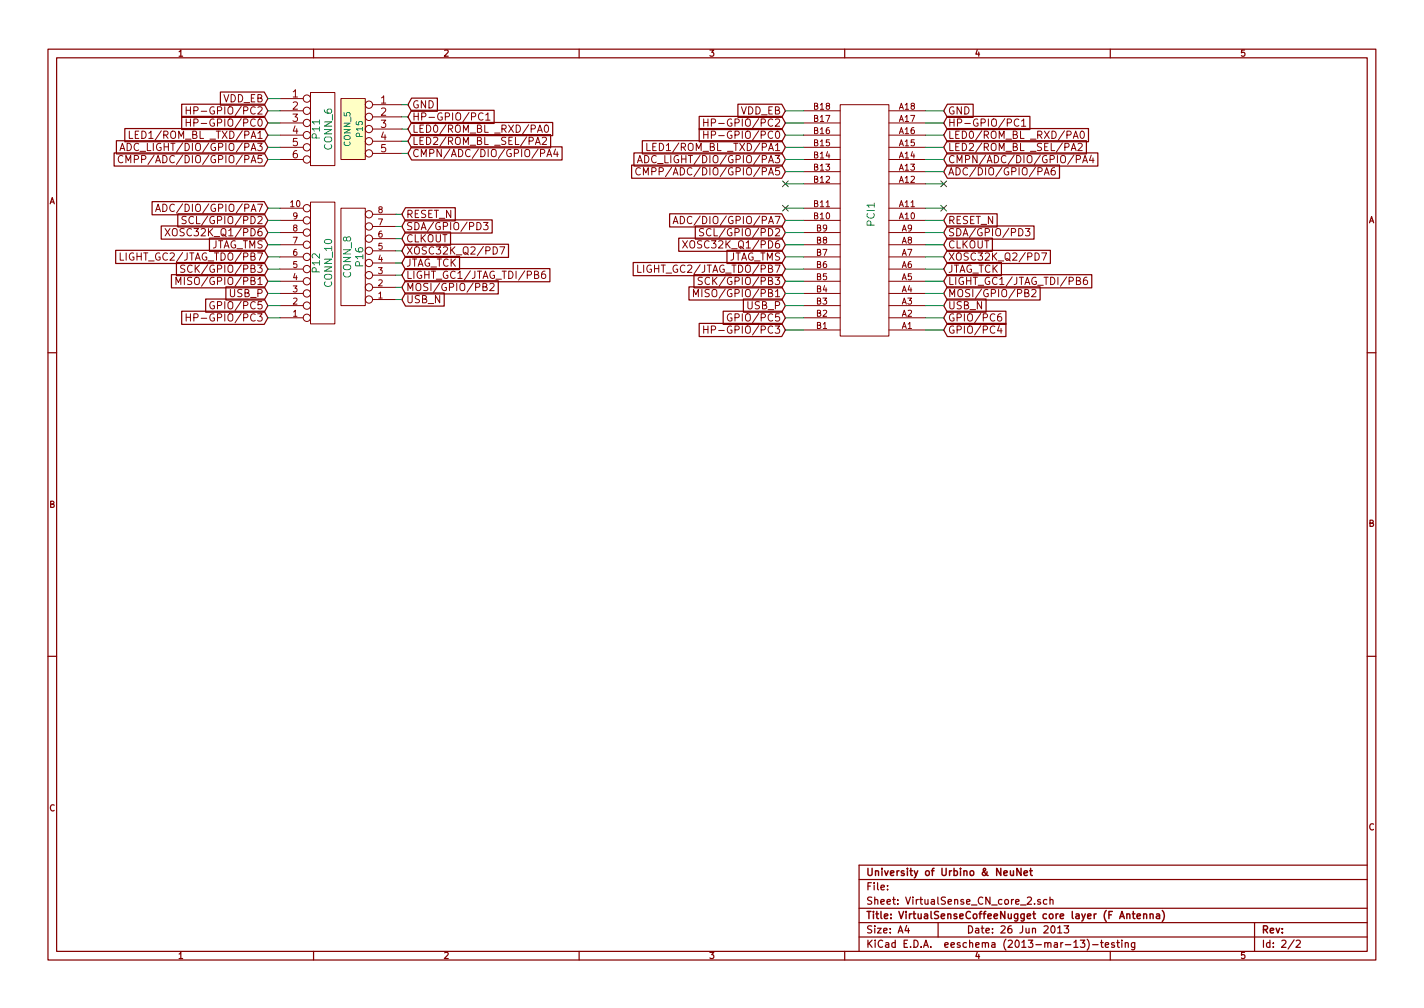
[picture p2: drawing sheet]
<svg xmlns="http://www.w3.org/2000/svg" width="297mm" height="210mm" viewBox="0 0 297 210" stroke-linecap="round" stroke-linejoin="round" font-family="sans-serif">
<g fill="none" stroke="#840000" stroke-width=".25">
<path d="M10 10.3h277v189.9h-277zM11.8 12.1h273.4v186.3h-273.4zM46 19.2h9.1l.8 1.4-.8 1.3h-9.1zM65.4 10.3v1.8M120.8 10.3v1.8M176.2 10.3v1.8M231.6 10.3v1.8M23.8 31.9h31.3l.8 1.4-.8 1.3h-31.3zM24.3 29.4h30.8l.8 1.3-.8 1.4h-30.8zM26 26.8h29.1l.8 1.4-.8 1.4h-29.1zM37.9 21.7h17.2l.8 1.4-.8 1.4h-17.2zM37.9 24.3h17.2l.8 1.3-.8 1.4h-17.2z"/>
<path d="M85.9 20.5h5.3v2.7h-5.3l-.8-1.4zM85.9 23h17.2v2.7h-17.2l-.8-1.3zM85.9 25.5h29.4v2.8h-29.4l-.8-1.4zM85.9 28.1h29v2.7h-29l-.8-1.3zM85.9 30.6h31.3v2.8h-31.3l-.8-1.4zM131.7 34.4h31.4l.7 1.4-.7 1.4h-31.4zM132.2 31.9h30.9l.7 1.4-.7 1.3h-30.9zM134 29.4h29.1l.7 1.3-.7 1.4h-29.1zM145.8 24.3h17.3l.7 1.3-.7 1.4h-17.3zM145.8 26.8h17.3l.7 1.4-.7 1.4h-17.3zM153.9 21.7h9.2l.7 1.4-.7 1.4h-9.2zM197.6 21.7h5.4v2.8h-5.4l-.8-1.4z"/>
<path d="M197.6 24.3h17.2v2.7h-17.2l-.8-1.4zM197.6 26.8h29.5v2.8h-29.5l-.8-1.4zM197.6 29.4h29v2.7h-29l-.8-1.4zM197.6 31.9h31.4v2.7h-31.4l-.8-1.3zM197.6 34.4h23.4v2.8h-23.4l-.8-1.4zM24.1 52.2h31l.8 1.4-.8 1.4h-31zM31.7 42.1h23.4l.8 1.3-.8 1.4h-23.4zM33.6 47.1h21.5l.8 1.4-.8 1.4h-21.5zM35.8 57.3h19.3l.8 1.4-.8 1.3h-19.3zM36.8 54.8h18.3l.8 1.3-.8 1.4h-18.3zM37.1 44.6h18l.8 1.4-.8 1.3h-18zM43.7 49.7h11.4l.8 1.3-.8 1.4h-11.4z"/>
<path d="M47.1 59.8h8l.8 1.4-.8 1.4h-8zM84.6 58.6h19.3v2.7h-19.3l-.8-1.4zM84.6 56h30.1v2.8h-30.1l-.8-1.4zM84.6 53.5h11.3v2.7h-11.3l-.8-1.3zM84.6 50.9h21.5v2.8h-21.5l-.8-1.4zM84.6 48.4h9.4v2.7h-9.4l-.8-1.3zM84.6 43.3h10.4v2.8h-10.4l-.8-1.4zM84.6 45.9h18.1v2.7h-18.1l-.8-1.4zM132.1 54.8h31l.7 1.3-.7 1.4h-31zM139.7 44.6h23.4l.7 1.4-.7 1.3h-23.4zM141.6 49.7h21.5l.7 1.3-.7 1.4h-21.5zM143.7 59.8h19.4l.7 1.4-.7 1.4h-19.4z"/>
<path d="M144.8 57.3h18.3l.7 1.4-.7 1.3h-18.3zM145 47.1h18.1l.7 1.4-.7 1.4h-18.1zM151.6 52.2h11.5l.7 1.4-.7 1.4h-11.5zM197.6 59.8h19.4v2.8h-19.4l-.8-1.4zM197.6 57.3h30.1v2.7h-30.1l-.8-1.3zM197.6 54.8h11.3v2.7h-11.3l-.8-1.4zM197.6 52.2h21.5v2.8h-21.5l-.8-1.4zM197.6 49.7h9.4v2.7h-9.4l-.8-1.4zM197.6 44.6h10.4v2.7h-10.4l-.8-1.3zM197.6 47.1h18.1v2.8h-18.1l-.8-1.4zM10 73.6h1.8M37.9 64.9h17.2l.8 1.4-.8 1.4h-17.2z"/>
<path d="M42.9 62.4h12.2l.8 1.3-.8 1.4h-12.2zM84.6 61.1h8.1v2.7h-8.1l-.8-1.3zM145.8 67.5h17.3l.7 1.3-.7 1.4h-17.3zM150.9 64.9h12.2l.7 1.4-.7 1.4h-12.2zM155.1 62.4h8l.7 1.3-.7 1.4h-8zM197.6 67.5h12.2v2.7h-12.2l-.8-1.4zM197.6 64.9h12.2v2.8h-12.2l-.8-1.4zM197.6 62.4h8.1v2.7h-8.1l-.8-1.4zM285.2 73.6h1.8M10 136.9h1.8M285.2 136.9h1.8M65.4 198.4v1.8"/>
<path d="M120.8 198.4v1.8M176.2 198.4v1.8M179.2 192.5h106M179.2 195.4h106M179.2 189.5h106M179.2 183.5h106M185.1 185.5v.1M185.1 184.7v.1M189.1 193l-.3 1.1h.9M189.5 193.6v1M195.7 192.5v2.9M215.8 188.5v.1"/>
<path d="M217 187.7l-.3-.1-.3 .2 .1 .3 .5 .1v.3h-.6M218.4 187.7l-.5-.1-.2 .3v.6l.2 .1 .5-.1M219 187.8l.2-.2 .4 .1 .1 .9M219 187.1v1.5M219.4 193.3l.2-.2a.8 .8 0 0 1 .5 .8 .8 .8 0 0 1-.5 .7l-.4-.5zM220.6 193.5l.5-.4v1.5M220.6 194.6h.9M222 193.1h.9l-.5 .6 .4 .1v.7l-.2 .1-.6-.1M225.3 196.1h1l-.5 .6 .4 .1v.7l-.2 .1-.7-.1M226.8 195.9a1.71 1.71 0 0 1 0 2.3M227.9 197h1.2M229.6 196.6h.5"/>
<path d="M229.8 196.1v1.3l.3 .2M230.6 197.1l.7-.1-.1-.3-.4-.1-.2 .2v.7h.6M231.6 198.4v1.8M232.4 196.7l-.3-.1-.2 .2v.2l.5 .2v.3h-.5M232.9 196.6h.6M233.1 196.1v1.3l.4 .2M234 196.1v.2M234 196.6v1M234.7 196.7l.2-.1 .4 .1 .1 .9M234.7 196.6v1M236.7 196.6v1.4l-.3 .1-.3-.1M236.7 196.7l-.4-.1-.3 .3 .1 .6 .2 .1 .4-.1"/>
<path d="M261.7 192.5v5.9M270 196l-1.3 2M270.4 196.3l.6-.2 .2 .4-.9 1.1h.9M285.2 180.5h-106v17.9"/>
</g>
<g fill="none" stroke="#840000" stroke-width=".3">
<path d="M210.8 181.6v.9l.4 .1 .2-.1M211.4 181.6v1M213 181.1v1.5l-.9-1.5v1.5M213.6 182.1l.7-.1v-.3l-.5-.1-.2 .2 .1 .7h.6M214.8 181.6h.5M215 181.1v1.3l.3 .2M236.2 190.6h.6M236.4 190.1v1.3l.4 .2M237.2 191.1l.7-.1-.1-.3-.4-.1-.2 .2 .1 .7h.5M238.6 190.7l.2-.1 .3 .1 .1 .9M238.6 190.6v1M239.9 190.7l.2-.1 .4 .1v.9"/>
<path d="M239.9 190.6v1M241.2 190.7h.6l.1 .9M241.9 191l-.5 .1-.2 .2 .2 .3 .5-.1M242.4 189.9a1.71 1.71 0 0 1 0 2.3"/>
</g>
<g fill="none" stroke="#840000" stroke-width=".21">
<path d="M64.8 19.3h5v15.2h-5zM25 31.4l.5-1.5 .5 1.5M25.1 31h.8M25.6 32.6a.72 .72 0 0 0-1 .5 .72 .72 0 0 0 .7 .9l.3-.2M26.3 34v-1.6l.5 1.1 .5-1.1v1.6M26.5 29.9a.77 .77 0 0 1 .9 .8 .77 .77 0 0 1-.9 .7zM27 27.4v1.5h.7M28 33.2h.8l.1-.3-.1-.3-.2-.2h-.6v1.6M28.2 28.1h.5M29 27.4h-.8v1.5h.8M38.8 25.5h.9M38.8 22.3v1.5"/>
<path d="M38.8 24.8v1.5M38.8 23h.9M39.7 22.3v1.5M39.7 24.8v1.5M40.4 23.1l.8-.1 .1-.2-.1-.4-.2-.1h-.6v1.5M40.4 25.6l.8-.1 .1-.2-.1-.3-.2-.2h-.6v1.5M58.4 33.3h4.8M58.4 30.7h4.8M58.4 28.2h4.8M58.4 25.6h4.8M58.4 23.1h4.8M58.4 20.6h4.8"/>
<path d="M71.1 20.6h5.1v12.7h-5.1zM77.7 21.8h6.1M77.7 24.4h6.1M77.7 26.9h6.1M77.7 29.5h6.1M77.7 32h6.1M100.8 23.7a.72 .72 0 0 0-1.1 .5 .72 .72 0 0 0 .8 .9l.3-.2M101.3 24l.5-.5v1.6M101.3 25.1h.9M111.7 30.1l.5-1.5 .5 1.5M111.8 29.7h.7M112.1 27.6l.5-1.5 .5 1.5"/>
<path d="M112.2 27.2h.8M112.8 32l.7-.1 .1-.2v-.4l-.3-.1h-.5v1.5M113.1 28.8l.6-.2 .3 .5-.9 1h.9M113.7 26.2l.2-.1a.81 .81 0 0 1 .5 .7 .81 .81 0 0 1-.5 .8l-.2-.1-.2-.5zM114.1 32.7l.5-1.5 .5 1.5M114.2 32.3h.7M115.9 31.1l-.4 1.1h1M116.2 31.7v1M133 34l.5-1.6 .5 1.6M133.1 33.5h.7M133.6 35.1a.72 .72 0 0 0-1 .5 .72 .72 0 0 0 .7 .9l.3-.2M134.2 36.5v-1.5l.5 1.1 .5-1.1v1.5"/>
<path d="M134.5 32.4a.77 .77 0 0 1 .9 .8 .77 .77 0 0 1-.9 .8zM134.9 29.9v1.5h.8M136 35.8l.7-.1 .2-.2-.1-.4-.2-.1h-.6v1.5M136.2 30.6h.5M136.9 29.9h-.7v1.5h.7M146.8 24.8v1.5M146.8 27.4v1.5M146.8 25.5h.9M146.8 28.1h.9M147.7 24.8v1.5M147.7 27.4v1.5M148.4 25.6l.7-.1 .2-.2-.1-.3-.2-.2h-.6v1.5"/>
<path d="M148.4 28.2l.7-.1 .2-.2-.1-.4-.2-.1h-.6v1.5M167.6 38.3h7.7M167.6 35.8h7.7M167.6 33.3h7.7M167.6 30.7h7.7M167.6 28.2h7.7M167.6 25.6h7.7M167.6 23.1h7.7M175.3 21.8h10.1v48.3h-10.1zM185.4 38.3h7.6M185.4 35.8h7.6M185.4 33.3h7.6"/>
<path d="M185.4 30.7h7.6M185.4 28.2h7.6M185.4 25.6h7.6M185.4 23.1h7.6M212.5 25a.72 .72 0 0 0-1 .5 .72 .72 0 0 0 .7 .8l.3-.1M213.1 25.2l.4-.4v1.5M213.1 26.3h.9M217.8 36.5l.5-1.5 .5 1.5M218 36.1h.7M220 35h-.4a.99 .99 0 0 0 0 1.5l.5-.2v-.5l-.3-.2h-.2l-.3 .2M223.4 31.4l.6-1.5 .5 1.5M223.6 31h.7"/>
<path d="M223.9 28.9l.5-1.5 .5 1.5M224 28.4h.7M224.5 33.2h.7l.2-.3-.1-.3-.2-.2h-.6v1.6M224.9 30l.6-.1 .3 .4-1 1.1h1M225.5 27.5l.2-.1a.81 .81 0 0 1 .5 .7 .81 .81 0 0 1-.5 .8l-.2-.2-.2-.4zM225.8 34l.5-1.6 .5 1.6M226 33.5h.7M227.6 32.4l-.3 1h.9M228 32.9v1.1M25.1 52.8v1.5h.7M32.5 44.1l.5-1.5 .5 1.5M32.6 43.7h.7"/>
<path d="M34 42.6a.77 .77 0 0 1 .9 .8 .77 .77 0 0 1-.9 .7zM34.4 47.7l1.1 1.5M35.5 47.7l-1.1 1.5M36.7 59.4v-1.6l.5 1.1 .5-1.1v1.6M38.6 55.4l-.6-.1-.3 .3 .1 .4 .7 .2v.5l-.2 .1-.6-.1M38.8 45.2l-.5-.1-.3 .2v.4l.7 .3 .1 .4-.3 .3-.6-.1M40.1 55.4a.72 .72 0 0 0-1 .5 .72 .72 0 0 0 .7 .9l.3-.1M40.4 45.3a.72 .72 0 0 0-1.1 .5 .72 .72 0 0 0 .8 .9l.3-.2M58.4 58.7h4.8M58.4 56.1h4.8M58.4 53.6h4.8M58.4 51h4.8"/>
<path d="M58.4 48.5h4.8M58.4 46h4.8M58.4 43.4h4.8M64.8 42.2h5v25.4h-5zM71.1 43.4h5.1v20.3h-5.1zM77.7 59.9h4.8M77.7 57.4h4.8M77.7 54.9h4.8M77.7 52.3h4.8M77.7 49.8h4.8M77.7 47.2h4.8M77.7 44.7h4.8"/>
<path d="M100.7 59.8h.7l.1-.3v-.2l-.8-.2v1.5h.6l.3-.3v-.2l-.4-.3M100.9 46.4h.9l-.5 .6 .4 .1 .1 .2-.1 .5-.2 .1-.6-.1M102.2 59.3l.6-.2 .3 .4-1 1.1h1M104.3 51.5h1l-.7 1.5M113.7 56.6h-.4a.99 .99 0 0 0 0 1.5l.5-.2v-.5l-.3-.3h-.2l-.3 .3M133 55.3v1.5h.8M140.4 46.7l.5-1.6 .5 1.6M140.5 46.2h.8M141.9 45.1a.77 .77 0 0 1 .9 .8 .77 .77 0 0 1-.9 .8zM142.4 50.2l1 1.5M143.4 50.2l-1 1.5M146.5 57.9l-.6-.1-.3 .3 .2 .4 .6 .3v.4l-.2 .2-.6-.1"/>
<path d="M146.8 47.7h-.6l-.2 .1v.5l.6 .2 .2 .4-.3 .3-.6-.1M148 58a.72 .72 0 0 0-1 .5 .72 .72 0 0 0 .7 .9l.3-.2M148.3 47.8a.72 .72 0 0 0-1 .5 .72 .72 0 0 0 .7 .9l.3-.2M167.6 58.7h7.7M167.6 56.1h7.7M167.6 53.6h7.7M167.6 51h7.7M167.6 48.5h7.7M167.6 46h7.7M167.6 43.4h7.7M185.4 58.7h7.6M185.4 56.1h7.6"/>
<path d="M185.4 53.6h7.6M185.4 51h7.6M185.4 48.5h7.6M185.4 46h7.6M185.4 43.4h7.6M213.9 47.7h.9l-.5 .6h.4l.1 .2v.5l-.3 .2-.6-.2M217.3 52.8h1l-.6 1.5M226.7 57.8l-.4 .1a.99 .99 0 0 0 0 1.5l.5-.2 .1-.5-.3-.3h-.3l-.3 .3M38.8 65.5v1.5M38.8 66.2h.9M39.7 65.5v1.5M40.4 66.3l.8-.1 .1-.2-.1-.4-.2-.1h-.6v1.5"/>
<path d="M44.7 63a.71 .71 0 0 0-.9 .7 .71 .71 0 0 0 .9 .7v-.6h-.3M58.4 66.3h4.8M58.4 63.7h4.8M58.4 61.2h4.8M77.7 62.5h4.8M144.7 61.9v-1.5l.5 1.1 .5-1.1v1.5M146.8 68v1.5M146.8 68.7h.9M147.7 68v1.5M148.4 68.8l.7-.1 .2-.2-.1-.4-.2-.1h-.6v1.5M152.6 65.5a.71 .71 0 0 0-.9 .7 .71 .71 0 0 0 .9 .7l.1-.6h-.3M167.6 68.8h7.7"/>
<path d="M167.6 66.3h7.7M167.6 63.7h7.7M167.6 61.2h7.7M185.4 68.8h7.6M185.4 66.3h7.6M185.4 63.7h7.6M185.4 61.2h7.6M208.5 67.9l-.4 1.1h.9M208.8 65.5h-.4a.99 .99 0 0 0 0 1.5l.5-.2 .1-.5-.3-.3h-.3l-.3 .3M208.8 68.5v1M213.8 61.1l.6-.1 .2-.2-.1-.3-.7-.1v1.5h.6l.3-.3v-.2l-.4-.3M215.2 60.5l.6-.1 .3 .4-.9 1.1h.9"/>
<circle cx="64" cy="20.6" r=".76"/>
<circle cx="64" cy="30.7" r=".76"/>
<circle cx="64" cy="23.1" r=".76"/>
<circle cx="64" cy="33.3" r=".76"/>
<circle cx="64" cy="25.6" r=".76"/>
<circle cx="64" cy="28.2" r=".76"/>
<circle cx="77" cy="21.8" r=".76"/>
<circle cx="77" cy="26.9" r=".76"/>
<circle cx="77" cy="29.5" r=".76"/>
<circle cx="77" cy="24.4" r=".76"/>
<circle cx="77" cy="32" r=".76"/>
<circle cx="64" cy="53.6" r=".76"/>
<circle cx="64" cy="43.4" r=".76"/>
<circle cx="64" cy="58.7" r=".76"/>
<circle cx="64" cy="56.1" r=".76"/>
<circle cx="64" cy="48.5" r=".76"/>
<circle cx="64" cy="46" r=".76"/>
<circle cx="64" cy="51" r=".76"/>
<circle cx="77" cy="44.7" r=".76"/>
<circle cx="77" cy="47.2" r=".76"/>
<circle cx="77" cy="54.9" r=".76"/>
<circle cx="77" cy="49.8" r=".76"/>
<circle cx="77" cy="57.4" r=".76"/>
<circle cx="77" cy="59.9" r=".76"/>
<circle cx="77" cy="52.3" r=".76"/>
<circle cx="64" cy="66.3" r=".76"/>
<circle cx="64" cy="63.7" r=".76"/>
<circle cx="64" cy="61.2" r=".76"/>
<circle cx="77" cy="62.5" r=".76"/>
</g>
<path d="M163.2 37.7l1.2 1.3M164.4 37.7l-1.2 1.3M196.2 37.7l1.3 1.3M197.5 37.7l-1.3 1.3M163.2 42.8l1.2 1.2M164.4 42.8l-1.2 1.2M196.2 42.8l1.3 1.2M197.5 42.8l-1.3 1.2" fill="none" stroke="#000084" stroke-width=".21"/>
<path d="M71.1 20.6h5.1v12.7h-5.1z" fill="#ffffc2" stroke="#ffffc2" stroke-width=".25"/>
<g fill="none" stroke="#008400" stroke-width=".21">
<path d="M55.9 33.3h2.5M55.9 30.7h2.5M55.9 28.2h2.5M55.9 25.6h2.5M55.9 23.1h2.5M55.9 20.6h2.5M83.8 21.8h1.3M83.8 24.4h1.3M83.8 26.9h1.3M83.8 29.5h1.3M83.8 32h1.3M163.8 38.3h3.8"/>
<path d="M163.8 35.8h3.8M163.8 33.3h3.8M163.8 30.7h3.8M163.8 28.2h3.8M163.8 25.6h3.8M163.8 23.1h3.8M193 38.3h3.8M193 35.8h3.8M193 33.3h3.8M193 30.7h3.8M193 28.2h3.8M193 25.6h3.8"/>
<path d="M193 23.1h3.8M55.9 58.7h2.5M55.9 56.1h2.5M55.9 53.6h2.5M55.9 51h2.5M55.9 48.5h2.5M55.9 46h2.5M55.9 43.4h2.5M82.5 44.7h1.3M82.5 47.2h1.3M82.5 49.8h1.3M82.5 52.3h1.3"/>
<path d="M82.5 54.9h1.3M82.5 57.4h1.3M82.5 59.9h1.3M163.8 58.7h3.8M163.8 56.1h3.8M163.8 53.6h3.8M163.8 51h3.8M163.8 48.5h3.8M163.8 46h3.8M163.8 43.4h3.8M193 58.7h3.8M193 56.1h3.8"/>
<path d="M193 53.6h3.8M193 51h3.8M193 48.5h3.8M193 46h3.8M193 43.4h3.8M55.9 63.7h2.5M55.9 61.2h2.5M55.9 66.3h2.5M82.5 62.5h1.3M163.8 63.7h3.8M163.8 61.2h3.8M163.8 66.3h3.8"/>
<path d="M163.8 68.8h3.8M193 63.7h3.8M193 61.2h3.8M193 66.3h3.8M193 68.8h3.8"/>
</g>
<g font-size="2.1" fill="#840000">
<text x="41.3" y="23.9">HP-GPIO/PC2</text>
<text x="46.4" y="21.3">VDD_EB</text>
<text x="61" y="20.3">1</text>
<text x="61" y="22.9">2</text>
<text x="79.4" y="21.6">1</text>
<text x="86" y="22.6">GND</text>
<text x="154.3" y="23.9">VDD_EB</text>
<text x="197.8" y="23.9">GND</text>
<text x="29.3" y="29">LED1/ROM_BL _TXD/PA1</text>
<text x="41.3" y="26.4">HP-GPIO/PC0</text>
<text x="61" y="25.4">3</text>
<text x="61" y="27.9">4</text>
<text x="79.4" y="24.1">2</text>
<text x="79.4" y="26.7">3</text>
<text x="79.4" y="29.2">4</text>
<text x="86" y="25.1">HP-GPIO/PC1</text>
<text x="86" y="27.7">LED0/ROM_BL _RXD/PA0</text>
<text x="149.2" y="26.4">HP-GPIO/PC2</text>
<text x="149.2" y="29">HP-GPIO/PC0</text>
<text x="197.8" y="26.4">HP-GPIO/PC1</text>
<text x="197.8" y="29">LED0/ROM_BL _RXD/PA0</text>
<text x="27.8" y="31.5">ADC_LIGHT/DIO/GPIO/PA3</text>
<text x="28.7" y="34">CMPP/ADC/DIO/GPIO/PA5</text>
<text x="61" y="30.5">5</text>
<text x="61" y="33">6</text>
<text x="79.4" y="31.7">5</text>
<text x="86" y="30.2">LED2/ROM_BL _SEL/PA2</text>
<text x="86" y="32.8">CMPN/ADC/DIO/GPIO/PA4</text>
<text x="135.8" y="34">ADC_LIGHT/DIO/GPIO/PA3</text>
<text x="137.2" y="31.5">LED1/ROM_BL _TXD/PA1</text>
<text x="197.8" y="31.5">LED2/ROM_BL _SEL/PA2</text>
<text x="197.8" y="34">CMPN/ADC/DIO/GPIO/PA4</text>
<text x="136.6" y="36.6">CMPP/ADC/DIO/GPIO/PA5</text>
<text x="197.8" y="36.6">ADC/DIO/GPIO/PA6</text>
<text x="35.4" y="44.2">ADC/DIO/GPIO/PA7</text>
<text x="40.1" y="46.7">SCL/GPIO/PD2</text>
<text x="84.7" y="45.5">RESET_N</text>
<text x="143.3" y="46.7">ADC/DIO/GPIO/PA7</text>
<text x="197.8" y="46.7">RESET_N</text>
<text x="36.3" y="49.3">XOSC32K_Q1/PD6</text>
<text x="43.6" y="51.8">JTAG_TMS</text>
<text x="84.7" y="53.1">XOSC32K_Q2/PD7</text>
<text x="84.7" y="50.5">CLKOUT</text>
<text x="84.7" y="48">SDA/GPIO/PD3</text>
<text x="144.3" y="51.8">XOSC32K_Q1/PD6</text>
<text x="148.1" y="49.3">SCL/GPIO/PD2</text>
<text x="197.8" y="51.8">CLKOUT</text>
<text x="197.8" y="49.3">SDA/GPIO/PD3</text>
<text x="26.4" y="54.4">LIGHT_GC2/JTAG_TDO/PB7</text>
<text x="38.9" y="59.4">MISO/GPIO/PB1</text>
<text x="39.9" y="56.9">SCK/GPIO/PB3</text>
<text x="84.7" y="58.2">LIGHT_GC1/JTAG_TDI/PB6</text>
<text x="84.7" y="55.6">JTAG_TCK</text>
<text x="134.4" y="56.9">LIGHT_GC2/JTAG_TDO/PB7</text>
<text x="147.8" y="59.4">SCK/GPIO/PB3</text>
<text x="151.6" y="54.4">JTAG_TMS</text>
<text x="197.8" y="59.4">LIGHT_GC1/JTAG_TDI/PB6</text>
<text x="197.8" y="56.9">JTAG_TCK</text>
<text x="197.8" y="54.4">XOSC32K_Q2/PD7</text>
<text x="44.9" y="64.5">GPIO/PC5</text>
<text x="47.9" y="62">USB_P</text>
<text x="84.7" y="63.2">USB_N</text>
<text x="84.7" y="60.7">MOSI/GPIO/PB2</text>
<text x="146.9" y="62">MISO/GPIO/PB1</text>
<text x="155.8" y="64.5">USB_P</text>
<text x="197.8" y="64.5">USB_N</text>
<text x="197.8" y="62">MOSI/GPIO/PB2</text>
<text x="41.3" y="67.1">HP-GPIO/PC3</text>
<text x="149.2" y="69.6">HP-GPIO/PC3</text>
<text x="152.9" y="67.1">GPIO/PC5</text>
<text x="197.8" y="69.6">GPIO/PC4</text>
<text x="197.8" y="67.1">GPIO/PC6</text>
<text x="180.7" y="182.7">University of Urbino &amp; NeuNet</text>
<text x="180.7" y="185.7">File:</text>
<text x="180.7" y="188.7">Sheet: VirtualSense_CN_core_2.sch</text>
<text x="180.7" y="191.7">Title: VirtualSenseCoffeeNugget core layer (F Antenna)</text>
<text x="180.7" y="194.7">Size: A4</text>
<text x="180.7" y="197.7">KiCad E.D.A. eeschema (2013-mar-13)-testing</text>
<text x="201.7" y="194.7">Date: 26 Jun 2013</text>
<text x="263.2" y="197.7">Id: 2/2</text>
<text x="263.2" y="194.7">Rev:</text>
</g>
<g font-size="2.1" fill="#008484">
<text x="66.7" y="28.8" transform="rotate(-90 66.7 28.8)">P11</text>
<text x="69.3" y="31.2" transform="rotate(-90 69.3 31.2)">CONN_6</text>
<text x="182.4" y="47.1" transform="rotate(-90 182.4 47.1)">PCI1</text>
<text x="66.7" y="56.7" transform="rotate(-90 66.7 56.7)">P12</text>
<text x="69.3" y="59.7" transform="rotate(-90 69.3 59.7)">CONN_10</text>
<text x="73.2" y="57.9" transform="rotate(-90 73.2 57.9)">CONN_8</text>
<text x="75.8" y="55.5" transform="rotate(-90 75.8 55.5)">P16</text>
</g>
<g font-size="1.8" fill="#840000">
<text x="37.2" y="11.8">1</text>
<text x="92.6" y="11.8">2</text>
<text x="148" y="11.8">3</text>
<text x="203.4" y="11.8">4</text>
<text x="258.8" y="11.8">5</text>
<text x="169.8" y="22.9">B18</text>
<text x="187.6" y="22.9">A18</text>
<text x="169.8" y="27.9">B16</text>
<text x="169.8" y="25.4">B17</text>
<text x="187.6" y="27.9">A16</text>
<text x="187.6" y="25.4">A17</text>
<text x="169.8" y="35.6">B13</text>
<text x="169.8" y="33">B14</text>
<text x="169.8" y="30.5">B15</text>
<text x="187.6" y="35.6">A13</text>
<text x="187.6" y="33">A14</text>
<text x="187.6" y="30.5">A15</text>
<text x="169.8" y="38.1">B12</text>
<text x="187.6" y="38.1">A12</text>
<text x="10.3" y="42.6">A</text>
<text x="60.6" y="43.2">10</text>
<text x="61.1" y="45.7">9</text>
<text x="78.9" y="47">7</text>
<text x="78.9" y="44.4">8</text>
<text x="169.8" y="45.7">B10</text>
<text x="169.8" y="43.2">B11</text>
<text x="187.6" y="45.7">A10</text>
<text x="187.6" y="43.2">A11</text>
<text x="285.5" y="46.5">A</text>
<text x="61.1" y="53.3">6</text>
<text x="61.1" y="50.8">7</text>
<text x="61.1" y="48.3">8</text>
<text x="78.9" y="52.1">5</text>
<text x="78.9" y="49.5">6</text>
<text x="170.3" y="53.3">B7</text>
<text x="170.3" y="50.8">B8</text>
<text x="170.3" y="48.3">B9</text>
<text x="188.1" y="53.3">A7</text>
<text x="188.1" y="50.8">A8</text>
<text x="188.1" y="48.3">A9</text>
<text x="61.1" y="58.4">4</text>
<text x="61.1" y="55.9">5</text>
<text x="78.9" y="59.7">2</text>
<text x="78.9" y="57.1">3</text>
<text x="78.9" y="54.6">4</text>
<text x="170.3" y="58.4">B5</text>
<text x="170.3" y="55.9">B6</text>
<text x="188.1" y="58.4">A5</text>
<text x="188.1" y="55.9">A6</text>
<text x="61.1" y="63.5">2</text>
<text x="61.1" y="61">3</text>
<text x="78.9" y="62.2">1</text>
<text x="170.3" y="63.5">B3</text>
<text x="170.3" y="61">B4</text>
<text x="188.1" y="63.5">A3</text>
<text x="188.1" y="61">A4</text>
<text x="61.1" y="66">1</text>
<text x="170.3" y="68.6">B1</text>
<text x="170.3" y="66">B2</text>
<text x="188.1" y="68.6">A1</text>
<text x="188.1" y="66">A2</text>
<text x="10.3" y="105.9">B</text>
<text x="285.5" y="109.8">B</text>
<text x="10.3" y="169.2">C</text>
<text x="285.5" y="173.2">C</text>
<text x="37.2" y="200">1</text>
<text x="92.6" y="200">2</text>
<text x="148" y="200">3</text>
<text x="203.4" y="200">4</text>
<text x="258.8" y="200">5</text>
</g>
<g font-size="1.8" fill="#008484">
<text x="75.6" y="28.5" transform="rotate(-90 75.6 28.5)">P15</text>
<text x="73.1" y="30.5" transform="rotate(-90 73.1 30.5)">CONN_5</text>
</g>
</svg>
